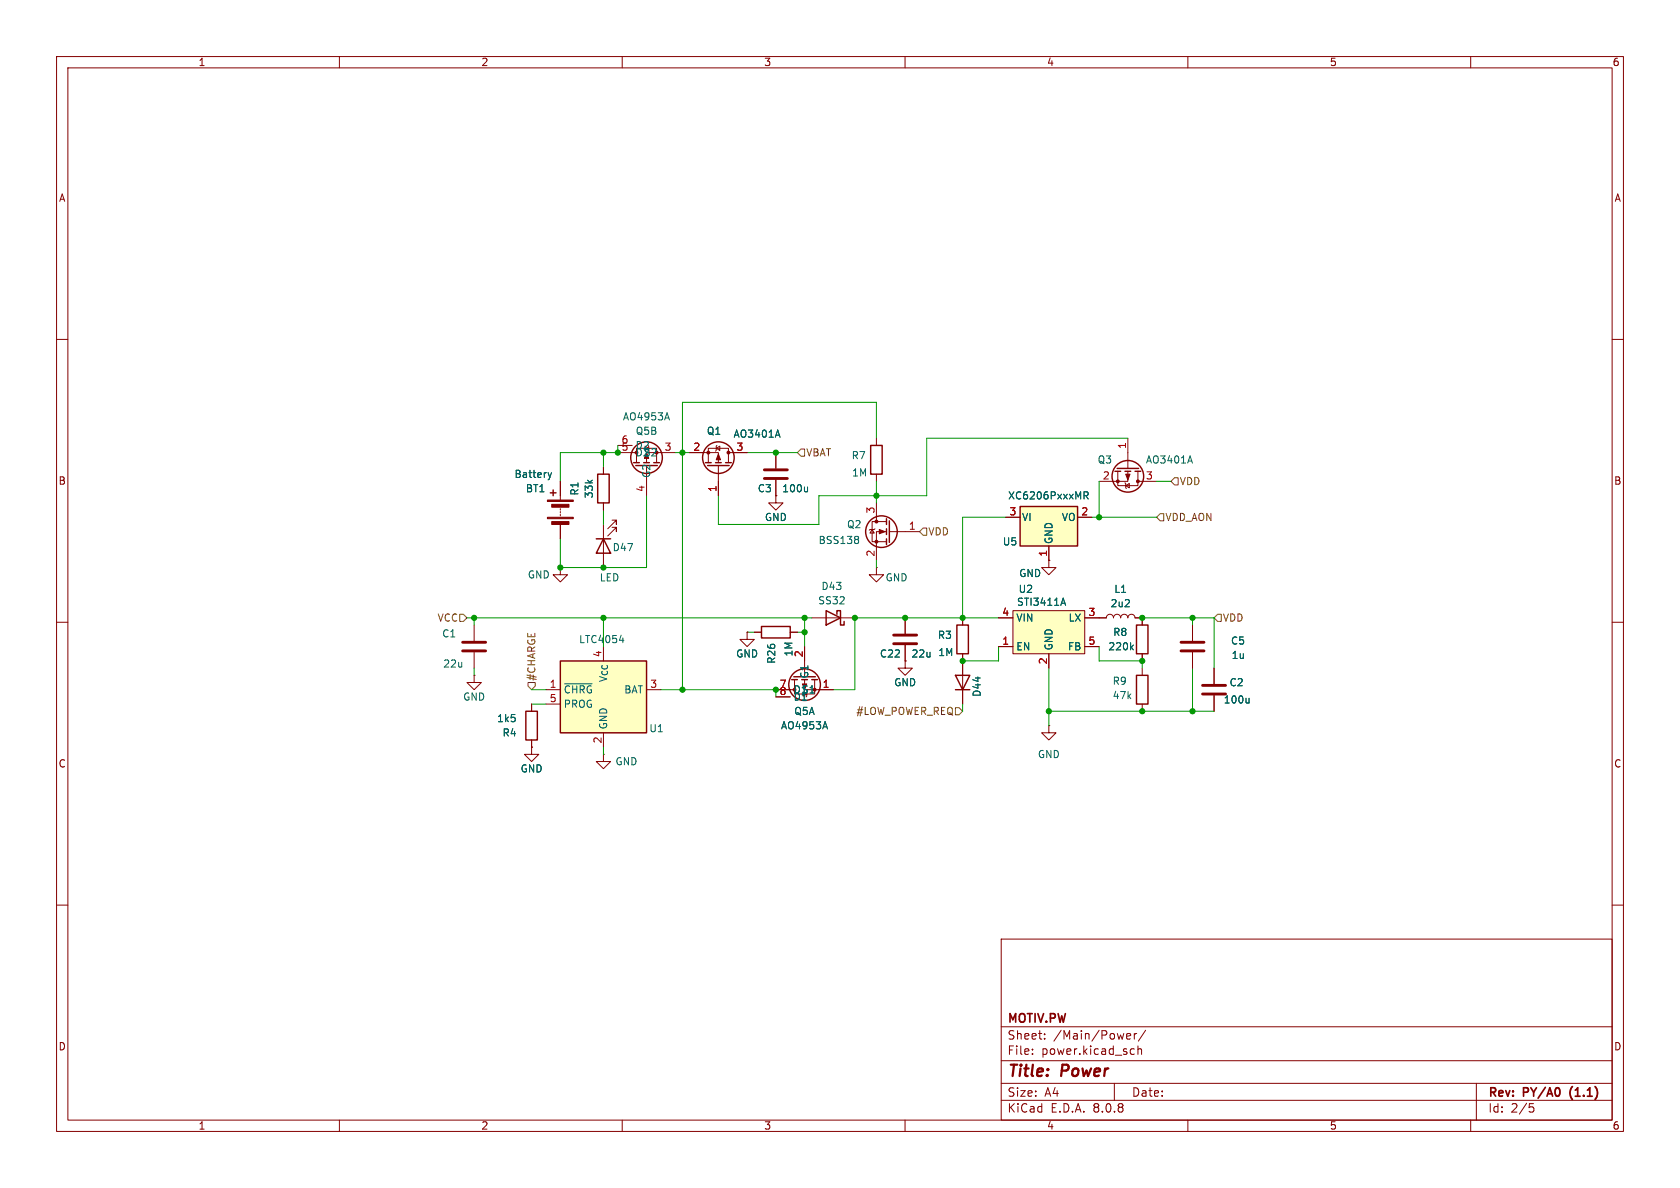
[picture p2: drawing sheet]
<svg xmlns="http://www.w3.org/2000/svg" width="297mm" height="210mm" viewBox="0 0 297 210" stroke-linecap="round" stroke-linejoin="round" font-family="sans-serif">
<g fill="none" stroke="#840000" stroke-width=".18">
<path d="M10 10h277v190h-277zM12 12h273v186h-273zM60 10v2M110 10v2M160 10v2M210 10v2M260 10v2M10 60h2M109.2 78.7h2.6M114 78.9l.7 .3-.7 .4zM114.6 78.7l.1 .2v.7l.1 .2M126.6 79.2l.7-.3v.7z"/>
<path d="M126.7 78.7l-.1 .2v.7l-.1 .2M285 60h2M99.1 85.1v3.3M99.1 89.9v.3M99.1 90.4v.3M99.1 90.9v.3M99.1 92.7v2.6M106.7 82.6v1.2M106.7 88.9v1.3M109.2 80h3.3M112.5 81.8v-2.6h3.6v2.6M114.3 85.1v2.5"/>
<path d="M119.4 80h-5.1v1.8M121.9 80h5.1v1.8M125.2 81.8v-2.6h3.6v2.6M127 82.3v5.3M128.8 80h3.3M137.2 87.6v1.3h1.2l-1.2 1.3-1.3-1.3h1.3M137.2 87.6h.1M137.2 80v2.8M137.2 84.8v2.8M154.2 93.6l.4 .6h-.8zM154.7 93.5l-.1 .1h-.8l-.1 .1M154.9 88.9v3.3"/>
<path d="M156.7 94h-1.8v5.1M156.7 92.2h-2.5v3.6h2.5M157.2 94h5.4M10 110h2M132.1 111.8v1.2h1.2l-1.2 1.3-1.3-1.3h1.3M132.1 111.8h.1M133.3 111.8h1.3M139.7 111.8h1.3M143.5 109.2h7.6M154.9 100.3v1.3h1.3l-1.3 1.3-1.2-1.3h1.2M154.9 100.3h.1M160 116.8v1.3h1.3l-1.3 1.3-1.3-1.3h1.3"/>
<path d="M160 116.8h.1M160 109.2v2.8M160 114v2.8M170.2 109.2v1.3M170.2 115.6v8.9M285 110h2M94 132.1v1.3h1.2l-1.2 1.2-1.3-1.2h1.3M94 132.1h.1M94 124.5v1.2M94 130.8v1.3M106.7 133.4v1.2h1.2l-1.2 1.3-1.3-1.3h1.3M106.7 133.4h.1"/>
<path d="M185.4 128.3v1.2h1.3l-1.3 1.3-1.3-1.3h1.3M185.4 128.3h.1M10 160h2M177 166h108v32h-108zM285 160h2M60 198v2M110 198v2M160 198v2M177 194.5h108M177 191.5h108M177 187.5h108M177 181.5h108"/>
<path d="M182.5 186.3v.1M182.5 185.5v.1M184.7 183.6v.1M184.7 182.8v.1M197 191.5v3M199.2 183.5l.2 .2 .4-.1M199.2 182.9l.2-.2h.3l.2 .2v.2l-.7 .1M200.1 185.4l.4 .1M200.5 182.7v1M200.5 186.3l-.4 .1M201 182.7l-.3 .1-.2 .2M201.2 185.5l.2-.1 .3 .1 .1 .9"/>
<path d="M201.2 184.9v1.5M202.5 182.1l-1.3 2M210 198v2M260 198v2M261 191.5v6.5M270.4 195.1h.7M270.5 195.7h.4l.3 .3-.2 .5-.5 .1"/>
</g>
<g fill="none" stroke="#840000" stroke-width=".25">
<path d="M97.3 87.1h1M97.8 86.6v1M105.7 83.8h2v5.1h-2zM112 81.8h1M112.4 82.3h3.8M115.6 81.8h1M124.7 81.8h1M125.1 82.3h3.8M126.5 81.8h1M128.3 81.8h1M156.7 91.7v1M156.7 93.5v1"/>
<path d="M156.7 95.3v1M157.2 92.1v3.8M134.6 110.7h5.1v2.1h-5.1zM146 108l2.6 1.2-2.6 1.3zM148 108.6v-.6h.6v2.5h.6v-.6M168.9 119.4h2.5l-1.2 2.5zM169.2 110.5h2v5.1h-2zM93 125.7h2v5.1h-2zM168.9 121.9h2.5"/>
<circle cx="114.3" cy="80.9" r="2.79"/>
<circle cx="127" cy="80.9" r="2.79"/>
<circle cx="155.8" cy="94" r="2.79"/>
</g>
<g fill="#840000" stroke="#840000" stroke-width=".18">
<path d="M155.4 93.6l1.1 .4-1.1 .4z"/>
<path d="M127 80.3l.4 1h-.8z"/>
<path d="M96.8 91.4h4.5v.3h-4.5z"/>
<path d="M96.8 88.4h4.5v.2h-4.5z"/>
<path d="M97.5 92.2h3.1v.5h-3.1z"/>
<path d="M97.5 89.2h3.1v.5h-3.1z"/>
<circle cx="154.9" cy="95.8" r=".25"/>
<circle cx="154.9" cy="92.2" r=".25"/>
<circle cx="125.2" cy="80" r=".25"/>
<circle cx="128.8" cy="80" r=".25"/>
</g>
<path d="M113.3 79l.1-.4-.1-.4-.6-.2v1.3M113.9 78.2l.5-.2 .2 .4-.8 .9M117.9 73l.5 1.2M137.5 76l.4 1.3M96.9 83.6l.3 .8M97.2 84.4l-.2 .4M97.5 83.6l-.3 .8M142.8 86.1v.8M142.8 86.8l-.2 .1M151.6 94.8l.2 .3-.2 .3 .2 .2v.2l-.2 .3" fill="none" stroke="#006464" stroke-width=".18"/>
<path d="M135.1 84.6h4.1M135.1 83.1h4.1M158 113.8h4.1M158 112.3h4.1" fill="none" stroke="#840000" stroke-width=".51"/>
<path d="M99.1 116.8h15.2v12.7h-15.2z" fill="#ffffc2"/>
<g fill="none" stroke="#840000" stroke-width=".25">
<path d="M153.9 78.7h2.1v5.1h-2.1zM105.4 95.3h2.5M106.7 95.3l1.2 2.5h-2.5zM197.1 83.3h1M197.5 82.8h3.8M198.9 83.3h1M200.7 83.3h1M99.1 116.8h15.2v12.7h-15.2zM140.3 119.6h3.8M200.9 110.5h2v5.1h-2zM140 120.1h1M143.5 120.1h1"/>
<circle cx="199.4" cy="84.2" r="2.79"/>
<circle cx="142.2" cy="121" r="2.79"/>
</g>
<g fill="none" stroke="#840000" stroke-width=".18">
<path d="M154.9 77.5v1.2M199.4 77.5v5.3M106.7 92.7v7.6M108.2 91.9h.8v.8v-.8l-1.6 1.6M108.2 93.2h.8v.8v-.8l-1.6 1.5M154.9 83.8v1.3M197.6 83.3v2.6h3.6v-2.6M198.9 85.3l.1 .2v.7l.1 .2M199 85.9l.6-.4v.7zM199.4 83.3v1.8h-5.1M201.2 85.1h3.3M83.8 119.4v1.3h1.3l-1.3 1.2-1.3-1.2h1.3"/>
<path d="M83.8 119.4h.1M83.8 110.5v2.8M83.8 115.3v2.8M99.1 100.3v1.3h-1.3l1.3 1.3 1.2-1.3h-1.2M99.1 100.3h.1M142.2 114.3v5.3M194.3 109.2h1.3a.64 .64 0 0 1 .6-.6 .64 .64 0 0 1 .6 .6 .64 .64 0 0 1 .7-.6 .64 .64 0 0 1 .6 .6 .64 .64 0 0 1 .7-.6 .64 .64 0 0 1 .6 .6 .64 .64 0 0 1 .6-.6 .64 .64 0 0 1 .7 .6h1.2v1.3M201.9 115.6v1.2M96.5 121.9h2.6M96.5 124.5h2.6M106.7 129.5v2.6M114.3 121.9h2.5"/>
<path d="M137.2 121.9h3.3M137.2 123.2h2.5M140.5 120.1v2.6h3.5v-2.6M142.2 120.1v1.8h5.1"/>
</g>
<path d="M210.4 80.6l.4 1.3M109.5 113.2h.8M110.1 112.8v.8M200 114.4l.4 .5M200.4 114l-.5 .5M99.8 120.9h4.9M145.9 127.6l.4 1.2" fill="none" stroke="#006464" stroke-width=".18"/>
<g fill="#840000" stroke="#840000" stroke-width=".18">
<path d="M199 83.8h.8l-.4 1z"/>
<circle cx="144" cy="121.9" r=".25"/>
<circle cx="197.6" cy="85.1" r=".25"/>
<circle cx="201.2" cy="85.1" r=".25"/>
</g>
<path d="M81.8 115.1h4.1M81.8 113.5h4.1" fill="none" stroke="#840000" stroke-width=".51"/>
<path d="M179.1 108h12.7v7.6h-12.7z" fill="#ffffc2"/>
<path d="M176.5 114.3h2.6M176.5 109.2h2.6M179.1 108h12.7v7.6h-12.7zM185.4 115.6v2.5M191.8 114.3h2.5M191.8 109.2h2.5M201.9 118.1v1.3M210.8 110.5v2.8M210.8 115.3v2.8M201.9 124.5v1.2" fill="none" stroke="#840000" stroke-width=".18"/>
<path d="M187.7 106.6h.6M188 105.7l.4 1.3" fill="none" stroke="#006464" stroke-width=".18"/>
<path d="M208.8 115.1h4.1M208.8 113.5h4.1" fill="none" stroke="#840000" stroke-width=".51"/>
<path d="M200.9 119.4h2v5.1h-2z" fill="none" stroke="#840000" stroke-width=".25"/>
<path d="M180.3 89.5h10.2v7h-10.2z" fill="#ffffc2"/>
<path d="M180.3 89.5h10.2v7h-10.2z" fill="none" stroke="#840000" stroke-width=".25"/>
<g fill="none" stroke="#840000" stroke-width=".18">
<path d="M99.1 85.1v2.5M99.1 92.7v2.6M106.7 82.6v1.2M106.7 88.9v1.3M121.9 80h2.6M127 85.1v2.5M129.5 80h2.6M137.2 87.6h.1M137.2 80v2.8M137.2 84.8v2.8M177.8 91.4h2.5M185.4 99.1v1.2h1.3l-1.3 1.3-1.3-1.3h1.3"/>
<path d="M185.4 99.1h.1M185.4 96.5v2.6M190.5 91.4h2.5M132.1 111.8h.1M133.3 111.8h1.3M139.7 111.8h1.3M142.2 114.3v2.5M160 116.8h.1M160 109.2v2.8M160 114v2.8M170.2 109.2v1.3M170.2 115.6v3.8"/>
<path d="M176.5 109.2h2.6M176.5 114.3h2.6M185.4 115.6v2.5M191.8 109.2h3.8M191.8 114.3h2.5M200.7 109.2h1.2v1.3M201.9 115.6v1.2M210.8 110.5v2.8M210.8 115.3v2.8M214.6 118.1v2.8M94 132.1h.1M94 124.5v1.2"/>
<path d="M94 130.8v1.3M137.2 121.9h2.5M137.2 123.2h2.5M144.8 121.9h2.5M170.2 121.9v2.6M214.6 122.9v2.8"/>
</g>
<g fill="none" stroke="#006464" stroke-width=".18">
<path d="M137.5 76l.4 1.3M96.9 83.6l.3 .8M97.2 84.4l-.2 .4M97.5 83.6l-.3 .8M142.8 86.1v.8M142.8 86.8l-.2 .1M191.6 87.6l.7-.1 .1-.1-.1-.3-.7-.2v1.3M192 87.6l.4 .6M187.7 106.6h.6M188 105.7l.4 1.3M200 114.4l.4 .5M200.4 114l-.5 .5"/>
<path d="M145.9 127.6l.4 1.2M220.8 123.4v.9M220.8 124.2l-.2 .1"/>
</g>
<path d="M212.6 122.7h4.1M212.6 121.2h4.1" fill="none" stroke="#840000" stroke-width=".51"/>
<path d="M141.6 79.4h.6v1.2h-.6l-.6-.6zM163.2 93.3h.6v1.3h-.6l-.6-.6zM205.1 90.8h.6v1.3h-.6l-.6-.7zM207 85.1l.6-.6h.7v1.2h-.7zM81.3 108.6h.6l.6 .6-.6 .7h-.6zM215.3 108.6h.6v1.3h-.6l-.7-.7zM93.3 120.7h1.3v.6l-.6 .6-.7-.6zM168.9 125.1h.6l.7 .6-.7 .7h-.6z" fill="none" stroke="#725600" stroke-width=".18"/>
<g fill="none" stroke="#009600" stroke-width=".18">
<path d="M109.2 78.7v1.3h-10.1v5.1M154.9 77.5v-6.4h-34.3v50.8M199.4 77.5h-35.6v10.1h-19v5.1h-17.8v-5.1M106.7 80v2.6M106.7 90.2v2.5M114.3 87.6v12.7h-15.2v-5M119.4 80h2.5M132.1 80h8.9M154.9 85.1v3.8M154.9 99.1v1.2M177.8 91.4h-7.6v17.8M193 91.4h11.5"/>
<path d="M194.3 85.1v6.3M204.5 85.1h2.5M82.5 109.2h61M83.8 109.2v1.3M83.8 118.1v1.3M106.7 109.2v5.1M132.1 111.8h1.2M141 111.8h1.2M142.2 109.2v5.1M176.5 114.3v2.5h-6.3M176.5 109.2h-25.4v12.7h-3.8M185.4 118.1v10.2"/>
<path d="M194.3 114.3v2.5h7.6v1.3M201.9 109.2h12.7v8.9M210.8 109.2v1.3M210.8 118.1v7.6M94 121.9h2.5M94 124.5h2.5M106.7 132.1v1.3M116.8 121.9h20.4v1.3M170.2 124.5v1.2M185.4 125.7h29.2"/>
</g>
<g fill="#009600" stroke="#009600" stroke-width=".18">
<circle cx="210.8" cy="125.7" r=".46"/>
<circle cx="201.9" cy="125.7" r=".46"/>
<circle cx="194.3" cy="91.4" r=".46"/>
<circle cx="210.8" cy="109.2" r=".46"/>
<circle cx="201.9" cy="116.8" r=".46"/>
<circle cx="201.9" cy="109.2" r=".46"/>
<circle cx="137.2" cy="121.9" r=".46"/>
<circle cx="120.6" cy="121.9" r=".46"/>
<circle cx="120.6" cy="80" r=".46"/>
<circle cx="142.2" cy="109.2" r=".46"/>
<circle cx="151.1" cy="109.2" r=".46"/>
<circle cx="137.2" cy="80" r=".46"/>
<circle cx="142.2" cy="111.8" r=".46"/>
<circle cx="99.1" cy="100.3" r=".46"/>
<circle cx="106.7" cy="109.2" r=".46"/>
<circle cx="106.7" cy="100.3" r=".46"/>
<circle cx="109.2" cy="80" r=".46"/>
<circle cx="106.7" cy="80" r=".46"/>
<circle cx="83.8" cy="109.2" r=".46"/>
<circle cx="160" cy="109.2" r=".46"/>
<circle cx="170.2" cy="109.2" r=".46"/>
<circle cx="154.9" cy="87.6" r=".46"/>
<circle cx="170.2" cy="116.8" r=".46"/>
<circle cx="185.4" cy="125.7" r=".46"/>
</g>
<g font-size="2.8" fill="#840000">
<text x="178" y="190.9">Title:</text>
<text x="187.7" y="190.9">Power</text>
</g>
<g font-size="2.1" fill="#840000">
<text x="178" y="184">Sheet:</text>
<text x="178" y="181.2">MOTIV.PW</text>
<text x="186.2" y="184">/Main/Power/</text>
<text x="178" y="186.7">File:</text>
<text x="184.1" y="186.7">power.kicad_sch</text>
<text x="178" y="196.9">KiCad</text>
<text x="178" y="194.1">Size:</text>
<text x="184.7" y="194.1">A4</text>
<text x="185.7" y="196.9">E.D.A.</text>
<text x="193.3" y="196.9">8.0.8</text>
<text x="200" y="194.1">Date:</text>
<text x="263" y="194.3">Rev:</text>
<text x="263" y="196.9">Id:</text>
<text x="267.1" y="196.9">2/5</text>
<text x="269.4" y="194.3">PY/A0</text>
<text x="278.2" y="194.3">(1.1)</text>
</g>
<g font-size="1.8" fill="#840000">
<text x="35" y="11.9">1</text>
<text x="85" y="11.9">2</text>
<text x="135" y="11.9">3</text>
<text x="185" y="11.9">4</text>
<text x="235" y="11.9">5</text>
<text x="285" y="11.9">6</text>
<text x="10.3" y="35.9">A</text>
<text x="285.3" y="35.9">A</text>
<text x="10.3" y="85.9">B</text>
<text x="285.3" y="85.9">B</text>
<text x="10.3" y="135.9">C</text>
<text x="285.3" y="135.9">C</text>
<text x="10.3" y="185.9">D</text>
<text x="285.3" y="185.9">D</text>
<text x="35" y="199.9">1</text>
<text x="85" y="199.9">2</text>
<text x="135" y="199.9">3</text>
<text x="185" y="199.9">4</text>
<text x="235" y="199.9">5</text>
<text x="285" y="199.9">6</text>
</g>
<g font-size="1.8" fill="#006464">
<text x="110" y="74.5">AO4953A</text>
<text x="112.3" y="77.1">Q5B</text>
<text x="124.9" y="77.1">Q1</text>
<text x="129.6" y="77.6">AO3401A</text>
<text x="112.3" y="80.9">D2</text>
<text x="113.7" y="80.9">S2</text>
<text x="150.5" y="81.4">R7</text>
<text x="194" y="82.1">Q3</text>
<text x="202.5" y="82.1">AO3401A</text>
<text x="90.9" y="84.7">Battery</text>
<text x="92.9" y="87.2">BT1</text>
<text x="102.5" y="87.7" transform="rotate(-90 102.5 87.7)">R1</text>
<text x="105" y="88.2" transform="rotate(-90 105 88.2)">33k</text>
<text x="115.2" y="84.6" transform="rotate(-90 115.2 84.6)">G2</text>
<text x="133.9" y="87.2">C3</text>
<text x="138.2" y="87.2">100u</text>
<text x="150.5" y="84.4">1M</text>
<text x="178.1" y="88.5">XC6206PxxxMR</text>
<text x="135.1" y="92.3">GND</text>
<text x="149.6" y="93.6">Q2</text>
<text x="180.6" y="92.3">VI</text>
<text x="187.6" y="92.3">VO</text>
<text x="108.2" y="97.6">D47</text>
<text x="144.6" y="96.4">BSS138</text>
<text x="177.2" y="96.6">U5</text>
<text x="186.3" y="96.3" transform="rotate(-90 186.3 96.3)">GND</text>
<text x="93.2" y="102.5">GND</text>
<text x="105.9" y="103">LED</text>
<text x="144.5" y="107">SS32</text>
<text x="145.1" y="104.5">D43</text>
<text x="156.5" y="103">GND</text>
<text x="179.7" y="107.3">STI3411A</text>
<text x="180" y="105">U2</text>
<text x="180.1" y="102.2">GND</text>
<text x="196.2" y="107.5">2u2</text>
<text x="196.9" y="105">L1</text>
<text x="78.1" y="112.9">C1</text>
<text x="102.3" y="113.9">LTC4054</text>
<text x="165.7" y="113.1">R3</text>
<text x="179.6" y="110.1">VIN</text>
<text x="188.8" y="110.1">LX</text>
<text x="196.7" y="112.6">R8</text>
<text x="78.3" y="118.2">22u</text>
<text x="130" y="116.4">GND</text>
<text x="137.3" y="117.4" transform="rotate(-90 137.3 117.4)">R26</text>
<text x="140.3" y="116.2" transform="rotate(-90 140.3 116.2)">1M</text>
<text x="155.5" y="116.4">C22</text>
<text x="161" y="116.4">22u</text>
<text x="165.8" y="116.2">1M</text>
<text x="179.6" y="115.2">EN</text>
<text x="186.3" y="115.1" transform="rotate(-90 186.3 115.1)">GND</text>
<text x="188.7" y="115.2">FB</text>
<text x="195.8" y="115.2">220k</text>
<text x="217.5" y="114.1">C5</text>
<text x="217.6" y="116.7">1u</text>
<text x="81.8" y="124.1">GND</text>
<text x="99.6" y="122.8">~{CHRG}</text>
<text x="99.6" y="125.3">PROG</text>
<text x="107.5" y="120.7" transform="rotate(-90 107.5 120.7)">V_{CC}</text>
<text x="110.3" y="122.8">BAT</text>
<text x="140.2" y="122.8">D1</text>
<text x="140.2" y="124.1">D1</text>
<text x="141.6" y="122.8">S1</text>
<text x="143.1" y="120" transform="rotate(-90 143.1 120)">G1</text>
<text x="158" y="121.5">GND</text>
<text x="173.6" y="123.3" transform="rotate(-90 173.6 123.3)">D44</text>
<text x="196.6" y="121.3">R9</text>
<text x="196.6" y="123.8">47k</text>
<text x="216.2" y="124.6">100u</text>
<text x="217.3" y="121.5">C2</text>
<text x="87.8" y="127.9">1k5</text>
<text x="88.7" y="130.4">R4</text>
<text x="107.5" y="129" transform="rotate(-90 107.5 129)">GND</text>
<text x="114.7" y="129.6">U1</text>
<text x="138" y="129.1">AO4953A</text>
<text x="140.3" y="126.6">Q5A</text>
<text x="91.9" y="136.8">GND</text>
<text x="108.7" y="135.5">GND</text>
<text x="183.4" y="134.2">GND</text>
</g>
<g font-size="1.8" fill="#a90000">
<text x="109.8" y="79.8">5</text>
<text x="109.8" y="78.5">6</text>
<text x="117.4" y="79.8">3</text>
<text x="122.5" y="79.8">2</text>
<text x="130.1" y="79.8">3</text>
<text x="199.1" y="79.4" transform="rotate(-90 199.1 79.4)">1</text>
<text x="114" y="87.1" transform="rotate(-90 114 87.1)">4</text>
<text x="126.7" y="87.1" transform="rotate(-90 126.7 87.1)">1</text>
<text x="194.9" y="84.8">2</text>
<text x="202.5" y="84.8">3</text>
<text x="154.7" y="90.9" transform="rotate(-90 154.7 90.9)">3</text>
<text x="160.6" y="93.7">1</text>
<text x="178.4" y="91.2">3</text>
<text x="191.1" y="91.2">2</text>
<text x="154.7" y="98.5" transform="rotate(-90 154.7 98.5)">2</text>
<text x="185.2" y="98.5" transform="rotate(-90 185.2 98.5)">1</text>
<text x="177.1" y="109">4</text>
<text x="192.3" y="109">3</text>
<text x="106.4" y="116.3" transform="rotate(-90 106.4 116.3)">4</text>
<text x="142" y="116.3" transform="rotate(-90 142 116.3)">2</text>
<text x="177.1" y="114">1</text>
<text x="185.2" y="117.5" transform="rotate(-90 185.2 117.5)">2</text>
<text x="192.3" y="114">5</text>
<text x="97.1" y="121.7">1</text>
<text x="97.1" y="124.2">5</text>
<text x="114.9" y="121.7">3</text>
<text x="137.7" y="121.7">7</text>
<text x="137.7" y="122.9">8</text>
<text x="145.3" y="121.7">1</text>
<text x="106.4" y="131.5" transform="rotate(-90 106.4 131.5)">2</text>
</g>
<g font-size="1.8" fill="#725600">
<text x="142.4" y="80.9">VBAT</text>
<text x="208.5" y="86">VDD</text>
<text x="164" y="94.8">VDD</text>
<text x="205.9" y="92.3">VDD_AON</text>
<text x="77.3" y="110.1">VCC</text>
<text x="216.1" y="110.1">VDD</text>
<text x="94.8" y="120.5" transform="rotate(-90 94.8 120.5)">#CHARGE</text>
<text x="151.3" y="126.6">#LOW_POWER_REQ</text>
</g>
</svg>
